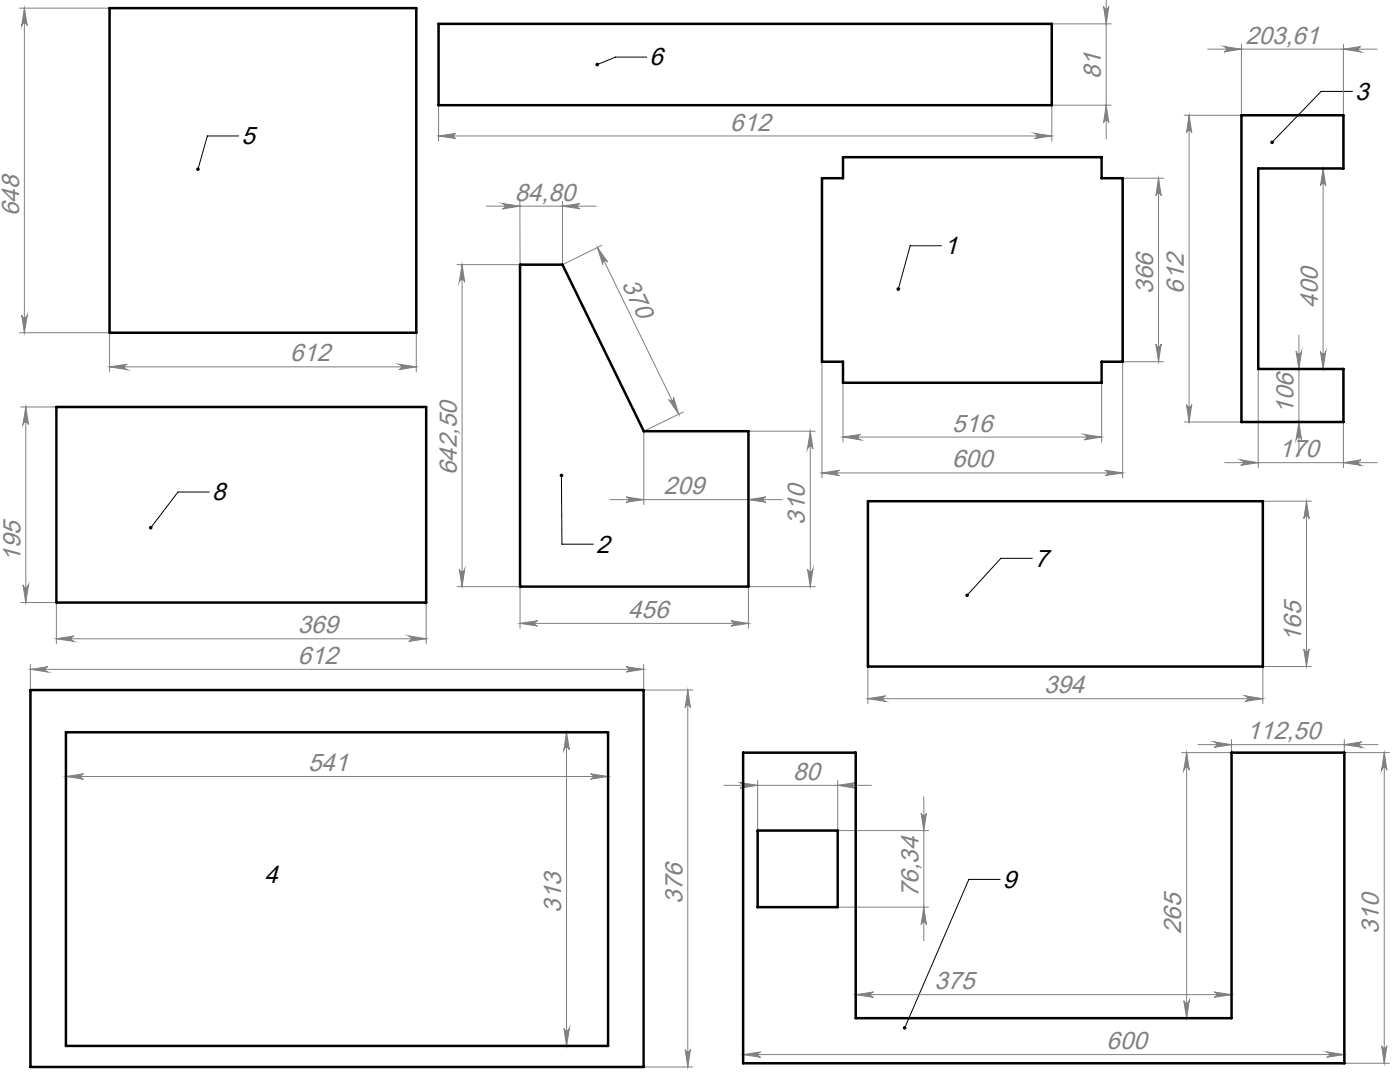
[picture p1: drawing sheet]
<svg xmlns="http://www.w3.org/2000/svg" width="279mm" height="216mm" viewBox="0 0 279 216" stroke-linecap="round" stroke-linejoin="round" font-family="sans-serif">
<g fill="none" stroke="#808080" stroke-width=".2">
<path d="M220.8 0v27.7M3.9 1.6h18M4.9 1.6v64.8M4.9 1.6l.5 3.5a.55 .55 0 0 0-.5-.5 .55 .55 0 0 0-.6 .5zM209.9 4.8h11.9M220.2 1.3a.53 .53 0 0 0 .6 .5 .53 .53 0 0 0 .5-.5l-.5 3.5zM241 9.8h33.8M244.3 9.3l3.5 .5-3.5 .6a.55 .55 0 0 0 .5-.6 .55 .55 0 0 0-.5-.5zM247.8 8.8v14.2h-11.5M268.1 8.8v14.2M268.1 9.8l3.5-.5a.55 .55 0 0 0-.5 .5 .55 .55 0 0 0 .5 .6zM87.5 27.1l3.5-.5a.53 .53 0 0 0-.5 .5 .53 .53 0 0 0 .5 .6z"/>
<path d="M87.5 21v7.2M87.5 27.1h122.4M206.4 26.6l3.5 .5-3.5 .6a.53 .53 0 0 0 .6-.6 .53 .53 0 0 0-.6-.5zM209.9 21v7.2M209.9 21h11.9M220.8 21l.5 3.5a.53 .53 0 0 0-.5-.5 .53 .53 0 0 0-.6 .5zM224 35.6h8.2M231.2 35.6l.5 3.5a.53 .53 0 0 0-.5-.5 .53 .53 0 0 0-.5 .5zM231.2 35.6v36.6M237.3 23v61.2M237.3 23l.5 3.5a.53 .53 0 0 0-.5-.5 .53 .53 0 0 0-.5 .5zM264.1 33.6v40"/>
<path d="M264.1 33.6l.5 3.5a.53 .53 0 0 0-.5-.5 .53 .53 0 0 0-.6 .5zM91.2 52.8h12.6M92.2 52.8l.5 3.5a.55 .55 0 0 0-.5-.5 .55 .55 0 0 0-.5 .5zM92.2 52.8v64.3M97 41.1h22M100.3 40.6l3.5 .5-3.5 .6a.55 .55 0 0 0 .5-.5 .55 .55 0 0 0-.5-.6zM103.8 40.1v12.7M112.3 41.1l3.4-.5a.53 .53 0 0 0-.5 .5 .53 .53 0 0 0 .5 .6zM112.3 40.1v12.7l7.9-3.9M119.2 49.4l2.1 2.9a.55 .55 0 0 0-.7-.2 .55 .55 0 0 0-.3 .7zM119.2 49.4l16.3 33.3M3.9 66.4h18v7.8"/>
<path d="M4.3 62.9a.55 .55 0 0 0 .6 .5 .55 .55 0 0 0 .5-.5l-.5 3.5zM21.9 73.2l3.5-.5a.55 .55 0 0 0-.5 .5 .55 .55 0 0 0 .5 .6zM21.9 73.2h61.2M79.6 72.7l3.5 .5-3.5 .6a.55 .55 0 0 0 .5-.6 .55 .55 0 0 0-.5-.5zM83.1 66.4v7.8M133.5 79.7a.53 .53 0 0 0 .6 .3 .53 .53 0 0 0 .3-.7l1.1 3.4zM164 72.2v23.2M168.2 76.4v11.8M219.9 76.4v11.8M230.7 68.7a.53 .53 0 0 0 .5 .5 .53 .53 0 0 0 .5-.5l-.5 3.5zM232.2 72.2h-8.2v23.2M251.1 73.6v19.7"/>
<path d="M258.7 70.1a.55 .55 0 0 0 .5 .5 .55 .55 0 0 0 .6-.5l-.6 3.5zM259.2 66.9v24M263.5 70.1a.53 .53 0 0 0 .6 .5 .53 .53 0 0 0 .5-.5l-.5 3.5zM4.1 81.2h7.2M5.2 81.2l.5 3.5a.55 .55 0 0 0-.6-.5 .55 .55 0 0 0-.5 .5zM5.2 81.2v39M121.7 99.7h34.4M125 99.2l3.5 .5-3.5 .5a.53 .53 0 0 0 .5-.5 .53 .53 0 0 0-.5-.5zM136.4 82.2l-7.9 3.8v14.7M149.4 99.7l3.5-.5a.53 .53 0 0 0-.5 .5 .53 .53 0 0 0 .5 .5zM161.7 86l.5 3.6a.55 .55 0 0 0-.5-.6 .55 .55 0 0 0-.6 .6zM161.7 86v31.1"/>
<path d="M162.7 86l-13.3 .1v14.6M164 94.4l3.5-.6a.53 .53 0 0 0-.5 .6 .53 .53 0 0 0 .5 .5zM164 94.4h60M168.2 87.2l3.5-.5a.55 .55 0 0 0-.5 .5 .55 .55 0 0 0 .5 .6zM168.2 87.2h51.7M216.3 86.7l3.6 .5-3.6 .6a.55 .55 0 0 0 .6-.6 .55 .55 0 0 0-.6-.5zM220.5 93.8l3.5 .6-3.5 .5a.53 .53 0 0 0 .6-.5 .53 .53 0 0 0-.6-.6zM236.3 84.2h11.5M236.8 80.7a.53 .53 0 0 0 .5 .5 .53 .53 0 0 0 .5-.5l-.5 3.5zM244.4 92.3h30.4M247.6 91.8l3.5 .5-3.5 .6a.55 .55 0 0 0 .5-.6 .55 .55 0 0 0-.5-.5zM259.2 84.2l.6 3.5a.55 .55 0 0 0-.6-.5 .55 .55 0 0 0-.5 .5z"/>
<path d="M268.1 84.2v9.1M268.1 92.3l3.5-.5a.55 .55 0 0 0-.5 .5 .55 .55 0 0 0 .5 .6zM4.6 116.7a.55 .55 0 0 0 .5 .5 .55 .55 0 0 0 .6-.5l-.5 3.5zM91.2 117.1h12.6M91.7 113.6a.55 .55 0 0 0 .5 .5 .55 .55 0 0 0 .5-.5l-.5 3.5zM103.8 117.1v8.3M161.1 113.6a.55 .55 0 0 0 .6 .5 .55 .55 0 0 0 .5-.5l-.5 3.5zM162.7 117.1h-13.3v8.3M252 100h9.7M260.7 100l.6 3.5a.53 .53 0 0 0-.6-.5 .53 .53 0 0 0-.5 .5zM260.7 100v33M4.1 120.2h7.2v8.2"/>
<path d="M6.1 132.5v5.2M6.1 133.6h122.3M6.1 133.6l3.5-.6a.53 .53 0 0 0-.6 .6 .53 .53 0 0 0 .6 .5zM11.3 127.5l3.4-.6a.55 .55 0 0 0-.5 .5 .55 .55 0 0 0 .5 .6zM11.3 127.5h73.8M81.6 126.9l3.5 .6-3.5 .5a.55 .55 0 0 0 .5-.6 .55 .55 0 0 0-.5-.5zM85.1 120.2v8.2M103.8 124.4h45.6M103.8 124.4l3.5-.5a.53 .53 0 0 0-.6 .5 .53 .53 0 0 0 .6 .5zM125 133l3.4 .6-3.4 .5a.53 .53 0 0 0 .5-.5 .53 .53 0 0 0-.5-.6zM128.4 132.5v5.2h9.9M137.3 137.7v75.2"/>
<path d="M137.3 137.7l.5 3.5a.53 .53 0 0 0-.5-.5 .53 .53 0 0 0-.6 .5zM145.9 123.9l3.5 .5-3.5 .5a.53 .53 0 0 0 .5-.5 .53 .53 0 0 0-.5-.5zM173.2 139.4l3.5-.5a.55 .55 0 0 0-.5 .5 .55 .55 0 0 0 .5 .5zM173.2 133v7.4M173.2 139.4h78.8M248.5 138.9l3.5 .5-3.5 .5a.55 .55 0 0 0 .5-.5 .55 .55 0 0 0-.5-.5zM260.2 129.5a.53 .53 0 0 0 .5 .5 .53 .53 0 0 0 .6-.5l-.6 3.5zM261.7 133h-9.7v7.4M13.2 154.9h108.2M13.2 154.9l3.5-.5a.53 .53 0 0 0-.6 .5 .53 .53 0 0 0 .6 .6zM113.1 146.1v62.6M113.1 146.1l.5 3.5a.55 .55 0 0 0-.5-.5 .55 .55 0 0 0-.6 .5z"/>
<path d="M117.9 154.4l3.5 .5-3.5 .6a.53 .53 0 0 0 .5-.6 .53 .53 0 0 0-.5-.5zM144.5 156.7h29.4M147.7 156.2l3.5 .5-3.5 .6a.55 .55 0 0 0 .5-.6 .55 .55 0 0 0-.5-.5zM151.2 155.7v10M167.2 155.7v10M167.2 156.7l3.5-.5a.55 .55 0 0 0-.5 .5 .55 .55 0 0 0 .5 .6zM184.4 159v28.7M235.8 150.2h10M236.8 150.2l.5 3.5a.55 .55 0 0 0-.5-.6 .55 .55 0 0 0-.5 .6zM236.8 150.2v53M239.1 148.6h35.9M242.3 148l3.5 .6-3.5 .5a.55 .55 0 0 0 .5-.5 .55 .55 0 0 0-.5-.6z"/>
<path d="M245.8 147.6v2.5M268.3 148.6l3.5-.6a.55 .55 0 0 0-.5 .6 .55 .55 0 0 0 .5 .5zM268.3 150.2h9M268.3 147.6v2.5M276.3 150.2v62M276.3 150.2l.5 3.5a.53 .53 0 0 0-.5-.6 .53 .53 0 0 0-.6 .6zM167.2 165.7h18.1M183.8 162.2a.53 .53 0 0 0 .6 .5 .53 .53 0 0 0 .5-.5l-.5 3.5zM167.2 181h18.1M170.8 198.5l3.5-.6a.53 .53 0 0 0-.5 .6 .53 .53 0 0 0 .5 .5zM170.8 198.5h75M184.4 181l.5 3.5a.53 .53 0 0 0-.5-.5 .53 .53 0 0 0-.6 .5z"/>
<path d="M236.3 199.7a.55 .55 0 0 0 .5 .5 .55 .55 0 0 0 .5-.5l-.5 3.5zM242.3 197.9l3.5 .6-3.5 .5a.53 .53 0 0 0 .5-.5 .53 .53 0 0 0-.5-.6zM112.5 205.2a.55 .55 0 0 0 .6 .5 .55 .55 0 0 0 .5-.5l-.5 3.5zM128.4 212.9h9.9M136.7 209.4a.53 .53 0 0 0 .6 .5 .53 .53 0 0 0 .5-.5l-.5 3.5zM148.3 210.4h120M148.3 210.4l3.5-.5a.53 .53 0 0 0-.5 .5 .53 .53 0 0 0 .5 .6zM264.8 209.9l3.5 .5-3.5 .6a.53 .53 0 0 0 .5-.6 .53 .53 0 0 0-.5-.5zM268.3 212.2h9M275.7 208.7a.53 .53 0 0 0 .6 .5 .53 .53 0 0 0 .5-.5l-.5 3.5z"/>
</g>
<path d="M129.1 11.4h-6.3l-3.6 1.5M269.9 18.2h-6.2l-9.8 10.2M47.6 27.1h-6.2l-1.9 6.7M187.9 49h-6.3l-2.3 8.7M41.8 98.2h-6.3l-5.4 7.1M112 94.9l.1 13.7h6.3M206 111.4h-6.3l-6.7 7.4M199.6 175.5h-6.2l-12.8 29.6" fill="none" stroke="#000" stroke-width=".2"/>
<path d="M29.9 105l-.2 .2 .1 .3 .3-.2-.2 .3a.36 .36 0 0 0 .5-.3 .36 .36 0 0 0-.5-.3zM192.7 118.6v.2l.1 .3 .2-.3-.2 .3a.35 .35 0 0 0 .5-.1 .35 .35 0 0 0-.1-.5 .35 .35 0 0 0-.5 .1zM253.6 28.1l-.1 .3 .1 .3 .3-.3-.3 .3a.36 .36 0 0 0 .5 0 .36 .36 0 0 0 0-.5 .36 .36 0 0 0-.5-.1zM39.3 33.5h-.1a.35 .35 0 0 0 .2 .6l.1-.3-.1 .3a.37 .37 0 0 0 .5-.4 .37 .37 0 0 0-.6-.2zM118.9 12.7v.3l.3-.1-.3 .1a.37 .37 0 0 0 .5 .2 .37 .37 0 0 0 .1-.6 .37 .37 0 0 0-.6 .1zM111.8 94.6a.36 .36 0 0 0 0 .6 .36 .36 0 0 0 .6-.2 .36 .36 0 0 0-.4-.5v.4v-.4zM179 57.4v.1a.37 .37 0 0 0 .2 .5l.1-.3-.1 .3a.37 .37 0 0 0 .4-.4 .37 .37 0 0 0-.6-.2zM180.3 204.9l-.1 .3 .1 .2 .3-.3-.2 .3a.36 .36 0 0 0 .5-.1 .36 .36 0 0 0-.2-.5 .36 .36 0 0 0-.4 .1z" fill="#000"/>
<g fill="#808080">
<path d="M248.5 138.9l3.5 .5-3.5 .5a.55 .55 0 0 0 .5-.5 .55 .55 0 0 0-.5-.5zM173.2 139.4l3.5-.5a.55 .55 0 0 0-.5 .5 .55 .55 0 0 0 .5 .5zM206.4 26.6l3.5 .5-3.5 .6a.53 .53 0 0 0 .6-.6 .53 .53 0 0 0-.6-.5zM87.5 27.1l3.5-.5a.53 .53 0 0 0-.5 .5 .53 .53 0 0 0 .5 .6zM125 133l3.4 .6-3.4 .5a.53 .53 0 0 0 .5-.5 .53 .53 0 0 0-.5-.6zM6.1 133.6l3.5-.6a.53 .53 0 0 0-.6 .6 .53 .53 0 0 0 .6 .5zM145.9 123.9l3.5 .5-3.5 .5a.53 .53 0 0 0 .5-.5 .53 .53 0 0 0-.5-.5zM103.8 124.4l3.5-.5a.53 .53 0 0 0-.6 .5 .53 .53 0 0 0 .6 .5zM216.3 86.7l3.6 .5-3.6 .6a.55 .55 0 0 0 .6-.6 .55 .55 0 0 0-.6-.5zM168.2 87.2l3.5-.5a.55 .55 0 0 0-.5 .5 .55 .55 0 0 0 .5 .6zM268.3 148.6l3.5-.6a.55 .55 0 0 0-.5 .6 .55 .55 0 0 0 .5 .5zM242.3 148l3.5 .6-3.5 .5a.55 .55 0 0 0 .5-.5 .55 .55 0 0 0-.5-.6z"/>
<path d="M11.3 127.5l3.4-.6a.55 .55 0 0 0-.5 .5 .55 .55 0 0 0 .5 .6zM81.6 126.9l3.5 .6-3.5 .5a.55 .55 0 0 0 .5-.6 .55 .55 0 0 0-.5-.5zM21.9 73.2l3.5-.5a.55 .55 0 0 0-.5 .5 .55 .55 0 0 0 .5 .6zM79.6 72.7l3.5 .5-3.5 .6a.55 .55 0 0 0 .5-.6 .55 .55 0 0 0-.5-.5zM148.3 210.4l3.5-.5a.53 .53 0 0 0-.5 .5 .53 .53 0 0 0 .5 .6zM264.8 209.9l3.5 .5-3.5 .6a.53 .53 0 0 0 .5-.6 .53 .53 0 0 0-.5-.5zM147.7 156.2l3.5 .5-3.5 .6a.55 .55 0 0 0 .5-.6 .55 .55 0 0 0-.5-.5zM167.2 156.7l3.5-.5a.55 .55 0 0 0-.5 .5 .55 .55 0 0 0 .5 .6z"/>
<path d="M117.9 154.4l3.5 .5-3.5 .6a.53 .53 0 0 0 .5-.6 .53 .53 0 0 0-.5-.5zM13.2 154.9l3.5-.5a.53 .53 0 0 0-.6 .5 .53 .53 0 0 0 .6 .6zM242.3 197.9l3.5 .6-3.5 .5a.53 .53 0 0 0 .5-.5 .53 .53 0 0 0-.5-.6zM170.8 198.5l3.5-.6a.53 .53 0 0 0-.5 .6 .53 .53 0 0 0 .5 .5z"/>
<path d="M100.3 40.6l3.5 .5-3.5 .6a.55 .55 0 0 0 .5-.5 .55 .55 0 0 0-.5-.6zM112.3 41.1l3.4-.5a.53 .53 0 0 0-.5 .5 .53 .53 0 0 0 .5 .6z"/>
<path d="M236.8 80.7a.53 .53 0 0 0 .5 .5 .53 .53 0 0 0 .5-.5l-.5 3.5zM237.3 23l.5 3.5a.53 .53 0 0 0-.5-.5 .53 .53 0 0 0-.5 .5z"/>
<path d="M136.7 209.4a.53 .53 0 0 0 .6 .5 .53 .53 0 0 0 .5-.5l-.5 3.5zM137.3 137.7l.5 3.5a.53 .53 0 0 0-.5-.5 .53 .53 0 0 0-.6 .5zM112.5 205.2a.55 .55 0 0 0 .6 .5 .55 .55 0 0 0 .5-.5l-.5 3.5zM113.1 146.1l.5 3.5a.55 .55 0 0 0-.5-.5 .55 .55 0 0 0-.6 .5zM275.7 208.7a.53 .53 0 0 0 .6 .5 .53 .53 0 0 0 .5-.5l-.5 3.5zM276.3 150.2l.5 3.5a.53 .53 0 0 0-.5-.6 .53 .53 0 0 0-.6 .6z"/>
<path d="M264.1 33.6l.5 3.5a.53 .53 0 0 0-.5-.5 .53 .53 0 0 0-.6 .5zM263.5 70.1a.53 .53 0 0 0 .6 .5 .53 .53 0 0 0 .5-.5l-.5 3.5z"/>
<path d="M91.7 113.6a.55 .55 0 0 0 .5 .5 .55 .55 0 0 0 .5-.5l-.5 3.5zM92.2 52.8l.5 3.5a.55 .55 0 0 0-.5-.5 .55 .55 0 0 0-.5 .5z"/>
<path d="M258.7 70.1a.55 .55 0 0 0 .5 .5 .55 .55 0 0 0 .6-.5l-.6 3.5zM259.2 84.2l.6 3.5a.55 .55 0 0 0-.6-.5 .55 .55 0 0 0-.5 .5z"/>
<path d="M5.2 81.2l.5 3.5a.55 .55 0 0 0-.6-.5 .55 .55 0 0 0-.5 .5zM4.6 116.7a.55 .55 0 0 0 .5 .5 .55 .55 0 0 0 .6-.5l-.5 3.5zM260.7 100l.6 3.5a.53 .53 0 0 0-.6-.5 .53 .53 0 0 0-.5 .5zM260.2 129.5a.53 .53 0 0 0 .5 .5 .53 .53 0 0 0 .6-.5l-.6 3.5zM4.9 1.6l.5 3.5a.55 .55 0 0 0-.5-.5 .55 .55 0 0 0-.6 .5zM4.3 62.9a.55 .55 0 0 0 .6 .5 .55 .55 0 0 0 .5-.5l-.5 3.5zM220.2 1.3a.53 .53 0 0 0 .6 .5 .53 .53 0 0 0 .5-.5l-.5 3.5zM220.8 21l.5 3.5a.53 .53 0 0 0-.5-.5 .53 .53 0 0 0-.6 .5zM161.7 86l.5 3.6a.55 .55 0 0 0-.5-.6 .55 .55 0 0 0-.6 .6zM161.1 113.6a.55 .55 0 0 0 .6 .5 .55 .55 0 0 0 .5-.5l-.5 3.5zM231.2 35.6l.5 3.5a.53 .53 0 0 0-.5-.5 .53 .53 0 0 0-.5 .5zM230.7 68.7a.53 .53 0 0 0 .5 .5 .53 .53 0 0 0 .5-.5l-.5 3.5zM236.8 150.2l.5 3.5a.55 .55 0 0 0-.5-.6 .55 .55 0 0 0-.5 .6zM236.3 199.7a.55 .55 0 0 0 .5 .5 .55 .55 0 0 0 .5-.5l-.5 3.5zM183.8 162.2a.53 .53 0 0 0 .6 .5 .53 .53 0 0 0 .5-.5l-.5 3.5zM184.4 181l.5 3.5a.53 .53 0 0 0-.5-.5 .53 .53 0 0 0-.6 .5z"/>
<path d="M119.2 49.4l2.1 2.9a.55 .55 0 0 0-.7-.2 .55 .55 0 0 0-.3 .7zM133.5 79.7a.53 .53 0 0 0 .6 .3 .53 .53 0 0 0 .3-.7l1.1 3.4z"/>
<path d="M125 99.2l3.5 .5-3.5 .5a.53 .53 0 0 0 .5-.5 .53 .53 0 0 0-.5-.5zM149.4 99.7l3.5-.5a.53 .53 0 0 0-.5 .5 .53 .53 0 0 0 .5 .5z"/>
<path d="M244.3 9.3l3.5 .5-3.5 .6a.55 .55 0 0 0 .5-.6 .55 .55 0 0 0-.5-.5zM268.1 9.8l3.5-.5a.55 .55 0 0 0-.5 .5 .55 .55 0 0 0 .5 .6z"/>
<path d="M247.6 91.8l3.5 .5-3.5 .6a.55 .55 0 0 0 .5-.6 .55 .55 0 0 0-.5-.5zM268.1 92.3l3.5-.5a.55 .55 0 0 0-.5 .5 .55 .55 0 0 0 .5 .6z"/>
<path d="M164 94.4l3.5-.6a.53 .53 0 0 0-.5 .6 .53 .53 0 0 0 .5 .5zM220.5 93.8l3.5 .6-3.5 .5a.53 .53 0 0 0 .6-.5 .53 .53 0 0 0-.6-.6z"/>
</g>
<path d="M21.9 1.6h61.2v64.8h-61.2zM87.5 4.8h122.4v16.2h-122.4zM164 35.6h4.2v-4.2h51.7v4.2h4.1v36.6h-4.1v4.2h-51.7v-4.2h-4.2zM247.8 23h20.3v10.6h-17v40h17v10.6h-20.3zM103.8 52.8h8.5l16.2 33.2h20.9v31.1h-45.6zM11.3 81.2h73.8v39h-73.8zM173.2 100h78.8v33h-78.8zM6.1 137.7h122.3v75.2h-122.3zM13.2 146.1h108.2v62.6h-108.2zM148.3 150.2h22.5v53h75v-53h22.5v62h-120zM151.2 165.7h16v15.3h-16z" fill="none" stroke="#000" stroke-width=".5"/>
<g font-size="5" fill="#808080">
<text x="248.6" y="8.7">203,61</text>
<text x="219.7" y="15.8" transform="rotate(-90 219.7 15.8)">81</text>
<text x="145.7" y="26">612</text>
<text x="102.8" y="40">84,80</text>
<text x="3.8" y="43.1" transform="rotate(-90 3.8 43.1)">648</text>
<text x="124" y="56.6" transform="rotate(64 124 56.6)">370</text>
<text x="230.1" y="58.6" transform="rotate(-90 230.1 58.6)">366</text>
<text x="236.3" y="58.6" transform="rotate(-90 236.3 58.6)">612</text>
<text x="263" y="61.4" transform="rotate(-90 263 61.4)">400</text>
<text x="57.9" y="72.1">612</text>
<text x="258.2" y="82.6" transform="rotate(-90 258.2 82.6)">106</text>
<text x="190" y="86.1">516</text>
<text x="91.1" y="94.8" transform="rotate(-90 91.1 94.8)">642,50</text>
<text x="190" y="93.3">600</text>
<text x="255.2" y="91.2">170</text>
<text x="132.5" y="98.6">209</text>
<text x="160.6" y="104.7" transform="rotate(-90 160.6 104.7)">310</text>
<text x="4.1" y="112.1" transform="rotate(-90 4.1 112.1)">195</text>
<text x="125.4" y="123.3">456</text>
<text x="59.4" y="126.3">369</text>
<text x="259.7" y="128.1" transform="rotate(-90 259.7 128.1)">165</text>
<text x="59.4" y="132.5">612</text>
<text x="208.4" y="138.3">394</text>
<text x="248.8" y="147.5">112,50</text>
<text x="61.5" y="153.8">541</text>
<text x="158.3" y="155.6">80</text>
<text x="183.3" y="179" transform="rotate(-90 183.3 179)">76,34</text>
<text x="112" y="182.1" transform="rotate(-90 112 182.1)">313</text>
<text x="136.2" y="180.3" transform="rotate(-90 136.2 180.3)">376</text>
<text x="235.7" y="186.4" transform="rotate(-90 235.7 186.4)">265</text>
<text x="275.2" y="186.4" transform="rotate(-90 275.2 186.4)">310</text>
<text x="186.5" y="197.4">375</text>
<text x="220.8" y="209.3">600</text>
</g>
<g font-size="5">
<text x="129.6" y="13.1">6</text>
<text x="270.4" y="19.9">3</text>
<text x="48.2" y="28.8">5</text>
<text x="188.5" y="50.7">1</text>
<text x="42.3" y="99.8">8</text>
<text x="119" y="110.2">2</text>
<text x="206.5" y="113">7</text>
<text x="52.8" y="176.2">4</text>
<text x="200.2" y="177.2">9</text>
</g>
</svg>
